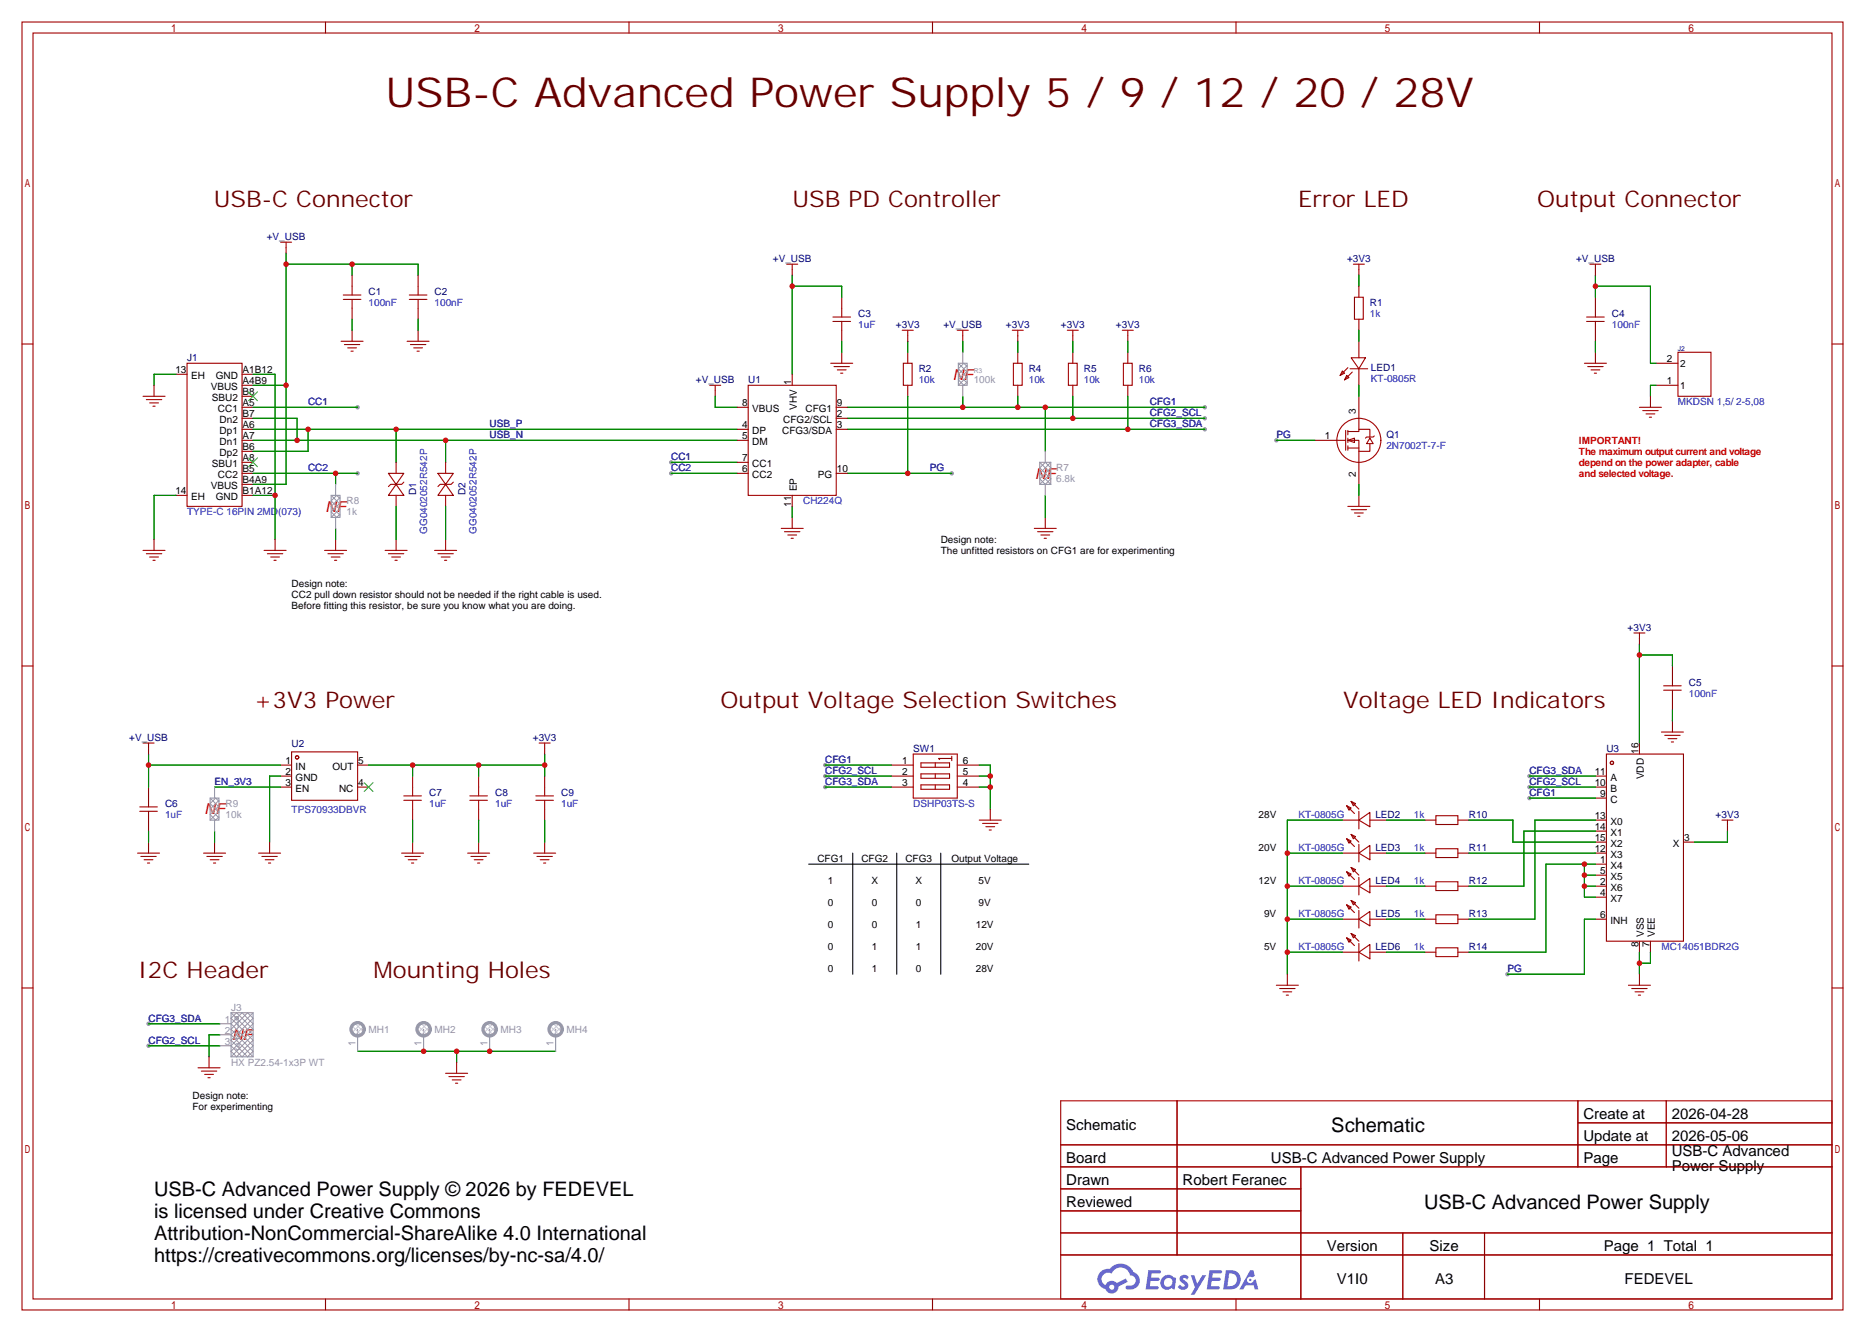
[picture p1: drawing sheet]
<svg xmlns="http://www.w3.org/2000/svg" width="431mm" height="307mm" viewBox="0 0 431 307" stroke-linecap="round" stroke-linejoin="round" font-family="sans-serif">
<g fill="#999">
<circle cx="82.5" cy="94" r=".51"/>
<circle cx="82.5" cy="109.2" r=".51"/>
<circle cx="154.9" cy="106.7" r=".51"/>
<circle cx="154.9" cy="109.2" r=".51"/>
<circle cx="278.1" cy="94" r=".51"/>
<circle cx="278.1" cy="96.5" r=".51"/>
<circle cx="278.1" cy="99.1" r=".51"/>
<circle cx="190.5" cy="176.5" r=".51"/>
<circle cx="190.5" cy="179.1" r=".51"/>
<circle cx="190.5" cy="181.6" r=".51"/>
<circle cx="219.7" cy="109.2" r=".51"/>
<circle cx="294.6" cy="101.6" r=".51"/>
<circle cx="353.1" cy="179.1" r=".51"/>
<circle cx="353.1" cy="181.6" r=".51"/>
<circle cx="353.1" cy="184.2" r=".51"/>
<circle cx="348" cy="224.8" r=".51"/>
<circle cx="34.3" cy="236.2" r=".51"/>
<circle cx="34.3" cy="241.3" r=".51"/>
</g>
<g fill="none" stroke="#a10000" stroke-width=".25">
<path d="M5.1 5.1h420.3v297.2h-420.3zM7.6 7.6h415.3v292.1h-415.3zM75.1 5.1v2.5M145.2 5.1v2.5M215.3 5.1v2.5M285.3 5.1v2.5M355.4 5.1v2.5M5.1 79.4h2.5M422.9 79.4h2.5M5.1 153.7h2.5M422.9 153.7h2.5M5.1 228h2.5"/>
<path d="M422.9 228h2.5M244.9 254h178v45.7h-178zM271.7 254v35.6M364.3 254v15.2M364.3 259.1h58.6M384.7 254v15.2M244.9 264.2h178M244.9 269.2h178M244.9 274.3h55.4M244.9 279.4h55.4M300.3 269.2v30.5M75.1 299.7v2.6"/>
<path d="M145.2 299.7v2.6M215.3 299.7v2.6M244.9 284.5h178M244.9 289.6h178M285.3 299.7v2.6M323.8 284.5v15.2M342.7 284.5v15.2M355.4 299.7v2.6"/>
</g>
<g fill="#5487ff">
<path d="M272.6 294.4a1.3 1.3 0 0 1 1.8 .3l-.4 .6a.54 .54 0 0 0-.9-.2l.1 .2a1.28 1.28 0 0 1 .8 2 1.53 1.53 0 0 1-2.2-.3l.6-.6 .7 .5a.31 .31 0 0 0 .4-.3 .31 .31 0 0 0-.3-.4 1.12 1.12 0 0 1-.6-1.8z"/>
<path d="M274.9 294.2h.8l.7 2 1.2-2h.9l-2.7 4.5h-.9l.9-1.6z"/>
<path d="M265.1 293h2.3a.46 .46 0 0 1 .5 .1 .46 .46 0 0 1 .1 .5l-.4 .2h-1.7l-.2 1h1.7a.4 .4 0 0 1 .3 .4 .4 .4 0 0 1-.4 .4h-1.7l-.2 1.2h1.4a.46 .46 0 0 1 .5 0 .46 .46 0 0 1 .1 .5l-.3 .2h-2.6z"/>
<path d="M279.2 293.1h2.3a.47 .47 0 0 1 .5 0 .47 .47 0 0 1 .1 .5l-.4 .2h-1.7l-.2 1h1.7a.4 .4 0 0 1 .3 .4 .4 .4 0 0 1-.4 .4h-1.7l-.1 1.2 1.3-.1a.46 .46 0 0 1 .5 .1 .46 .46 0 0 1 .1 .5l-.3 .2h-2.6z"/>
<path d="M288.6 293.1h.7l.4 1.3-.7 .3a.75 .75 0 0 0-1.1 .3 .75 .75 0 0 0 .5 1.1 .75 .75 0 0 0 1-.7l.5-.3 .6 2.4h-.9l-.2-.9h-1.8l-.6 .9h-.9z"/>
<path d="M283 293.1l-.6 4.4h1.4a2.27 2.27 0 0 0 2.6-2.2 2.27 2.27 0 0 0-2.7-2.2zM283.8 293.8a1.5 1.5 0 0 1 1.8 1.6 1.5 1.5 0 0 1-2 1.4h-.2z"/>
<path d="M268.4 294.7a1.6 1.6 0 0 0-.3 2.3 1.6 1.6 0 0 0 2.3 .2l.8 .3 .3-2.4-.2-.3-.4-.1a1.58 1.58 0 0 0-2.5 0zM269 295.2a.99 .99 0 0 1 1.7 .6 .99 .99 0 0 1-1.4 1.1 .98 .98 0 0 1-.3-1.7z"/>
<path d="M254.1 293.5a2.37 2.37 0 0 0 1.1 4 1.54 1.54 0 0 0 1.8 1 1.54 1.54 0 0 0 1.2-1.6l2.1-1.1-.4-.8-2.1 1a1.57 1.57 0 0 0-2.6 .5 1.5 1.5 0 0 1-.7-2.1 1.5 1.5 0 0 1 2.1-.5 2.23 2.23 0 0 1 2.3-1.4 2.23 2.23 0 0 1 2 1.8 1.16 1.16 0 0 1 1.3 1.1 1.16 1.16 0 0 1-1.1 1.2h-.7a.47 .47 0 0 0-.6 .4 .47 .47 0 0 0 .5 .5 2.14 2.14 0 0 0 2.7-1.3 2.14 2.14 0 0 0-1.4-2.7 3.2 3.2 0 0 0-5.4-.7l-1.2 .1zM256.1 297a.58 .58 0 0 1 1.1 0 .58 .58 0 0 1-1.1 0z"/>
<circle cx="288.6" cy="295.3" r=".28"/>
</g>
<g fill="none" stroke="#a10000" stroke-width=".25">
<path d="M64.8 55.9h2.5M66 55.9v2.5M78.7 78.7h5.1M79.2 69.1h4.1M79.2 68.1h4.1M79.5 79.5h3.6M81.3 63.5v4.6M81.3 69.1v4.6M81.3 76.2v2.5M94 78.7h5.1M94.5 69.1h4.1M94.5 68.1h4.1"/>
<path d="M94.7 79.5h3.6M96.5 63.5v4.6M96.5 69.1v4.6M96.5 76.2v2.5M181.6 61h2.5M182.9 61v2.5M192.3 74.2h4M192.3 73.2h4M194.3 68.6v4.6M194.3 74.2v4.5M208.3 76.2h2.5M209.5 76.2v2.5"/>
<path d="M221 76.2h2.5M222.2 76.2v2.5M233.7 76.2h2.5M234.9 76.2v2.5M246.4 76.2h2.5M247.6 76.2v2.5M259.1 76.2h2.5M260.3 76.2v2.5M312.4 61h2.6M312.7 68.6h2v5.1h-2zM313.7 61v2.5M313.7 66v2.6"/>
<path d="M313.7 73.7v2.5M313.7 78.7v3.9M366.3 74.2h4M366.3 73.2h4M367 61h2.6M368.3 61v2.5M368.3 68.6v4.6M368.3 74.2v4.5M33 91.4h5.1M33.8 92.2h3.5M34.5 93h2.1M35.3 93.7h.5"/>
<path d="M35.6 88.9v2.5M40.6 86.4h2.6M43.2 83.8h12.7v33h-12.7zM55.9 88.9h2.5M55.9 86.4h2.5M55.9 91.4h2.5M55.9 94h2.5M55.9 96.5h2.5M55.9 99.1h2.5M80.3 80.3h2M81 81h.5M95.5 80.3h2"/>
<path d="M96.3 81h.5M163.8 88.9h2.6M165.1 88.9v2.5M170.2 94h2.5M170.2 99.1h2.5M172.7 88.9h20.3v25.4h-20.3zM182.9 86.4v2.5M191.8 83.8h5M192.5 84.6h3.6M193 94h2.6M193 96.5h2.6M193 99.1h2.6"/>
<path d="M193.3 85.3h2M194.1 86.1h.5M194.3 81.3v2.5M208.5 83.8h2.1v5.1h-2.1zM209.5 81.3v2.5M209.5 88.9v2.5M233.9 83.8h2.1v5.1h-2.1zM234.9 81.3v2.5M234.9 88.9v2.5M246.6 83.8h2.1v5.1h-2.1zM247.6 81.3v2.5M247.6 88.9v2.5"/>
<path d="M259.3 83.8h2.1v5.1h-2.1zM260.3 81.3v2.5M260.3 88.9v2.5M309.9 85.6l.5 .5-1 .5zM310.6 99.3v4.6M310.9 86.6l.5 .5-1 .5zM311.1 99.6h2.6v-.5h2.5v1.7M311.1 84.8l-1.7 1.8M311.1 99.3v1M311.7 85.1h4M311.9 82.6h3.3l-1.5 2.5zM312.2 85.9l-1.8 1.7"/>
<path d="M313.7 85.1v3.8M313.7 91.4v7.7M365.8 83.8h5M366.5 84.6h3.6M367.3 85.3h2M368 86.1h.6M368.3 81.3v2.5M378.5 94h5M379.2 94.7h3.6M380 95.5h2M380.7 96.3h.6M381 91.4v2.6"/>
<path d="M382.3 83.8h5M382.3 88.9h5M387.3 81.3h7.7v10.1h-7.7zM40.6 114.3h2.6M55.9 101.6h2.5M55.9 104.1h2.5M55.9 106.7h2.5M55.9 109.2h2.5M55.9 111.8h2.5M55.9 114.3h2.5M89.7 109.2h3.5l-1.8 2.6zM91.4 111.8l1.8 2.5h-3.5z"/>
<path d="M91.4 106.7v2.5M91.4 114.3v2.5M93.2 111.3l-.5 .5h-2.5l-.5 .5M101.1 109.2h3.5l-1.7 2.6zM102.9 111.8l1.7 2.5h-3.5zM102.9 106.7v2.5M102.9 114.3v2.5M104.6 111.3l-.5 .5h-2.5l-.5 .5M170.2 101.6h2.5M170.2 106.7h2.5M170.2 109.2h2.5M182.9 114.3v2.5"/>
<path d="M182.9 119.4v2.5M193 109.2h2.6M241.3 119.4v2.5M303.5 101.6h7.1M311.1 101.6h2.6v2.5h2.5v-1.7M311.1 101.6l1.6-.5v1zM311.1 103.4h2.6M311.1 101.1v1M311.1 102.9v1M311.1 116.8h5.1M311.9 117.6h3.6M312.7 118.4h2"/>
<path d="M313.4 119.1h.5M313.7 104.1v7.7M313.7 114.3v2.5M316.2 101.1l.8 1.3h-1.5zM317.2 100.6l-.2 .2h-1.5l-.3 .3M33 127h5.1M33.8 127.8h3.5M34.5 128.5h2.1M35.3 129.3h.5M35.6 124.5v2.5M61 127h5M61.7 127.8h3.6"/>
<path d="M62.5 128.5h2M63.2 129.3h.6M63.5 124.5v2.5M74.9 127h5.1M75.7 127.8h3.5M76.5 128.5h2M77.2 129.3h.5M77.5 124.5v2.5M88.9 127h5.1M89.7 127.8h3.5M90.4 128.5h2.1M91.2 129.3h.5"/>
<path d="M91.4 124.5v2.5M100.3 127h5.1M101.1 127.8h3.5M101.9 128.5h2M102.6 129.3h.5M102.9 124.5v2.5M180.3 121.9h5.1M181.1 122.7h3.6M181.9 123.4h2M182.6 124.2h.5M238.8 121.9h5M239.5 122.7h3.6"/>
<path d="M240.3 123.4h2M241 124.2h.6M377.2 146h2.5M378.5 146v2.6M384 159.3h4.1M384 158.2h4.1M386.1 153.7v4.5M386.1 159.3v4.5M33 171.4h2.6M34.3 171.4v2.6M64.8 179.1h2.5M64.8 176.5h2.5"/>
<path d="M67.3 173.5h15.2v11.2h-15.2zM82.5 176.5h2.6M95.2 179.1v4.5M110.5 179.1v4.5M124.5 171.4h2.5M125.7 171.4v2.6M125.7 179.1v4.5M205.7 179.1h5.1M205.7 176.5h5.1M210.8 174h10.2v10.1h-10.2zM212.6 176h6.6v1h-6.6zM212.6 178.6h6.6v1h-6.6z"/>
<path d="M215.9 176v1M215.9 178.6v1M219.7 174.5v1M219.7 175h-3l.2 .3M221 179.1h5.1M221 176.5h5.1M368.3 179.1h2.5M370.8 174h17.8v43.2h-17.8zM378.5 171.4v2.6M383.5 168.9h5.1M384.3 169.7h3.6M385.1 170.4h2"/>
<path d="M385.8 171.2h.5M386.1 166.4v2.5M31.7 196.8h5.1M32.3 187.2h4M32.3 186.2h4M32.5 197.6h3.6M33.3 198.4h2M34 199.1h.5M34.3 181.6v4.6M34.3 187.2v4.6M34.3 194.3v2.5M47 196.8h5.1"/>
<path d="M47.8 197.6h3.5M48.5 198.4h2M49.3 199.1h.5M49.5 194.3v2.5M59.7 196.8h5.1M60.5 197.6h3.5M61.2 198.4h2M62 199.1h.5M62.2 194.3v2.5M64.8 181.6h2.5M82.5 181.6h2.6M92.7 196.8h5.1"/>
<path d="M93.2 184.7h4.1M93.2 183.6h4.1M93.5 197.6h3.5M94.2 198.4h2.1M95 199.1h.5M95.2 184.7v4.5M95.2 194.3v2.5M107.9 196.8h5.1M108.5 184.7h4M108.5 183.6h4M108.7 197.6h3.6M109.5 198.4h2"/>
<path d="M110.2 199.1h.5M110.5 184.7v4.5M110.5 194.3v2.5M123.2 196.8h5.1M123.7 184.7h4.1M123.7 183.6h4.1M124 197.6h3.5M124.7 198.4h2M125.5 199.1h.5M125.7 184.7v4.5M125.7 194.3v2.5M205.7 181.6h5.1"/>
<path d="M212.6 181.1h6.6v1h-6.6zM215.9 181.1v1M221 181.6h5.1M226.1 189.2h5M226.8 190h3.6M227.6 190.8h2M228.3 191.5h.6M228.6 186.7v2.5M309.9 189.2h3.8M309.9 196.8h3.8M310.9 185.9l1 .5-.5 .5zM310.9 193.5l1 .6-.5 .5z"/>
<path d="M310.9 185.9l1.8 1.8M310.9 193.5l1.8 1.8M311.9 184.9l1 .5-.5 .5zM311.9 192.5l1 .5-.5 .5zM311.9 184.9l1.8 1.8M311.9 192.5l1.8 1.8M313.7 189.2l2.5-1.7v3.3zM313.7 196.8l2.5-1.7v3.3zM313.7 187.2v4.1M313.7 194.8v4.1M316.2 189.2h3.8M316.2 196.8h3.8"/>
<path d="M328.9 189.2h2.6M328.9 196.8h2.6M331.5 188.2h5v2h-5zM331.5 195.8h5v2.1h-5zM336.5 189.2h2.6M336.5 196.8h2.6M368.3 184.1h2.5M368.3 181.6h2.5M368.3 189.2h2.5M368.3 196.8h2.5M368.3 199.4h2.5M368.3 194.3h2.5"/>
<path d="M368.3 191.8h2.5M388.6 194.3h2.6M397.5 189.2h2.5M398.8 189.2v2.6M309.9 204.5h3.8M309.9 212.1h3.8M309.9 219.7h3.8M310.9 201.2l1 .5-.5 .5zM310.9 208.8l1 .5-.5 .5zM310.9 216.4l1 .5-.5 .5zM310.9 201.2l1.8 1.7M310.9 208.8l1.8 1.8"/>
<path d="M310.9 216.4l1.8 1.8M311.9 200.2l1 .5-.5 .5zM311.9 207.8l1 .5-.5 .5zM311.9 215.4l1 .5-.5 .5zM311.9 200.2l1.8 1.7M311.9 207.8l1.8 1.7M311.9 215.4l1.8 1.8M313.7 204.5l2.5-1.8v3.3zM313.7 212.1l2.5-1.8v3.3zM313.7 219.7l2.5-1.8v3.3zM313.7 202.4v4.1M313.7 210.1v4"/>
<path d="M313.7 217.7v4M316.2 204.5h3.8M316.2 212.1h3.8M316.2 219.7h3.8M328.9 204.5h2.6M328.9 212.1h2.6M328.9 219.7h2.6M331.5 203.5h5v2h-5zM331.5 211.1h5v2h-5zM331.5 218.7h5v2h-5zM336.5 204.5h2.6M336.5 212.1h2.6"/>
<path d="M336.5 219.7h2.6M368.3 204.5h2.5M368.3 212.1h2.5M368.3 207h2.5M368.3 201.9h2.5M378.5 217.2v2.5M381 217.2v2.5M294.6 227.3h5.1M295.4 228.1h3.6M296.2 228.9h2M296.9 229.6h.5M297.2 224.8v2.5"/>
<path d="M375.9 227.3h5.1M376.7 228.1h3.5M377.4 228.9h2.1M378.2 229.6h.5M378.5 224.8v2.5M45.7 246.4h5.1M46.5 247.1h3.5M47.2 247.9h2.1M48 248.7h.5M48.3 243.8v2.6M102.9 247.7h5M103.6 248.4h3.6"/>
<path d="M104.4 249.2h2M105.2 249.9h.5M105.4 245.1v2.6"/>
<circle cx="313.7" cy="101.6" r="5.1"/>
<circle cx="68.6" cy="174.8" r=".38"/>
<circle cx="372.1" cy="176" r=".38"/>
</g>
<g fill="none" stroke="#008700" stroke-width=".25">
<path d="M66 58.4v53.4h-7.6M66 61h30.5v2.5M81.3 61v2.5M81.3 73.7v2.5M96.5 73.7v2.5M182.9 66h11.4v2.6M182.9 63.5v22.9M194.3 78.7v2.6M209.5 78.7v2.6M222.2 78.7v2.6M234.9 78.7v2.6M247.6 78.7v2.6"/>
<path d="M260.3 78.7v2.6M313.7 63.5v2.5M313.7 76.2v2.5M368.3 66h12.7v17.8h1.3M368.3 63.5v5.1M368.3 78.7v2.6M40.6 86.4h-5v2.5M58.4 94h24.1M58.4 86.4h5.1v38.1M58.4 99.1h111.8M58.4 96.5h10.2v5.1M58.4 88.9h7.6"/>
<path d="M71.1 99.1v5h-12.7M91.4 99.1v7.6M165.1 91.4v2.6h5.1M195.6 94h82.5M195.6 99.1h82.5M195.6 96.5h82.5M209.5 91.4v17.8M222.2 91.4v2.6M234.9 91.4v2.6M241.3 94v10.1M247.6 91.4v5.1M260.3 91.4v7.7"/>
<path d="M313.7 88.9v2.5M382.3 88.9h-1.3v2.5M40.6 114.3h-5v10.2M58.4 114.3h5.1M58.4 101.6h111.8M58.4 109.2h24.1M77.5 109.2v2.6M91.4 116.8v7.7M102.9 101.6v5.1M102.9 116.8v7.7M154.9 109.2h15.3M154.9 106.7h15.3"/>
<path d="M182.9 116.8v2.6M195.6 109.2h24.1M241.3 114.3v5.1M294.6 101.6h8.9M313.7 111.8v2.5M77.5 121.9v2.6M378.5 151.1h7.6v2.6M378.5 148.6v22.8M34.3 176.5h30.5M34.3 174v7.6M64.8 179.1h-2.6v15.2M85.1 176.5h40.6"/>
<path d="M95.2 176.5v2.6M110.5 176.5v2.6M125.7 174v5.1M190.5 176.5h15.2M190.5 179.1h15.2M226.1 176.5h2.5v10.2M226.1 179.1h2.5M353.1 179.1h15.2M386.1 163.8v2.6M34.3 191.8v2.5M49.5 181.6h15.3M49.5 191.8v2.5"/>
<path d="M95.2 189.2v5.1M110.5 189.2v5.1M125.7 189.2v5.1M190.5 181.6h15.2M226.1 181.6h2.5M297.2 196.8h12.7M309.9 189.2h-12.7v35.6M320 196.8h8.9M320 189.2h8.9M339.1 196.8h29.2M339.1 189.2h10.1v5.1h19.1M353.1 181.6h15.2"/>
<path d="M353.1 184.1h15.2M365.8 199.4v7.6h2.5M368.3 199.4h-11.4v20.3h-17.8M368.3 189.2h-14v22.9h-15.2M368.3 191.8h-16.5v12.7h-12.7M398.8 191.8v2.5h-7.6M297.2 219.7h12.7M297.2 212.1h12.7M297.2 204.5h12.7M320 219.7h8.9M320 212.1h8.9M320 204.5h8.9"/>
<path d="M365.8 204.5h2.5M365.8 201.9h2.5M368.3 212.1h-2.5v12.7h-17.8M378.5 219.7v5.1M381 219.7v2.6h-2.5M34.3 236.2h16.5M50.8 238.8h-2.5v5M34.3 241.3h16.5M82.5 242.6h45.8M105.4 242.6v2.5"/>
</g>
<path d="M57.4 90.4l2 2.1M59.4 90.4l-2 2.1M57.4 105.7l2 2M59.4 105.7l-2 2M84.1 180.6l2 2M86.1 180.6l-2 2" fill="none" stroke="#3c3" stroke-width=".25"/>
<path d="M186.7 199.4h50.8M196.8 196.8v28M207 196.8v28M217.2 196.8v28" fill="none" stroke="#000" stroke-width=".25"/>
<g fill="none" stroke="#999" stroke-width=".25">
<path d="M221.2 83.8h2.1v5.1h-2.1zM222.2 81.3v2.5M222.2 88.9v2.5M76.5 114.3h2v5.1h-2zM77.5 111.8v2.5M77.5 119.4v2.5M240 106.7h2.6v5.1h-2.6zM241.3 104.1v2.6M241.3 111.8v2.5M48.5 184.1h2v5.1h-2zM49.5 181.6v2.5M49.5 189.2v2.6"/>
<path d="M50.8 236.2h2.5M50.8 238.8h2.5M53.3 233.7h5.1v10.1h-5.1zM82.5 237.5v5.1M97.8 237.5v5.1M113 237.5v5.1M128.3 237.5v5.1M50.8 241.3h2.5"/>
<circle cx="54.6" cy="235" r=".38"/>
</g>
<g fill="none" stroke="#999" stroke-width=".23">
<path d="M221.2 83.8l2.1 2.1M223.3 84.6l-.8-.8-1.3 1.3 2.1 2M223.3 84.3l-2.1 2.1 2.1 2M223.3 85.6l-2.1 2 1.3 1.3 .8-.8M223.3 86.9l-2.1 2M76.5 114.3l2 2M78.5 115.1l-.8-.8-1.2 1.3 2 2M78.5 114.8l-2 2 2 2.1M78.5 116.1l-2 2 1.2 1.3 .8-.8M78.5 117.3l-2 2.1M240 107.9l1.3-1.2 1.3 1.2-2.6 2.6 1.3 1.3 1.3-1.3zM240 106.7l2.6 2.5-2.6 2.6"/>
<path d="M242.6 106.7l-2.6 2.5 2.6 2.6M48.5 184.1l2 2.1M50.5 184.9l-.7-.8-1.3 1.3 2 2.1M50.5 184.7l-2 2 2 2M50.5 185.9l-2 2.1 1.3 1.2 .7-.7M50.5 187.2l-2 2M53.3 235l1.3-1.3 3.8 3.8-5.1 5.1 1.3 1.2 3.8-3.8zM53.3 236.2l2.6-2.5 2.5 2.5-5.1 5.1 2.6 2.5 2.5-2.5zM53.3 233.7l5.1 5.1-5.1 5M54.8 234.6l.2 .2M55 235.1l-.2 .2M57.1 233.7l-3.8 3.8 5.1 5.1-1.3 1.2-3.8-3.8 5.1-5z"/>
<path d="M58.4 233.7l-5.1 5.1 5.1 5"/>
</g>
<g fill="none" stroke="#ccc" stroke-width=".23">
<path d="M81.1 237.8l1.2 1.2M81.2 236.7l2.1 2.1M81.9 236.1l2 2-.7 .8M82.3 236l-1.2 1.2M83.2 236.1l.7 .8-2 2M83.3 236.2l-2.1 2.1M96.3 237.8l1.2 1.2M96.5 236.7l2.1 2.1M97.2 236.1l2 2M97.5 236l-1.2 1.2M98.4 236.1l.8 .7M98.6 236.2l-2.1 2.1"/>
<path d="M99.2 238.1l-.8 .8M99.2 236.9l-2 2M111.5 237.8l1.2 1.2M111.7 236.7l2.1 2.1M112.4 236.1l2 2M112.7 236l-1.2 1.2M113.7 236.1l.7 .7M113.8 236.2l-2.1 2.1M114.4 238.1l-.7 .8M114.4 236.9l-2 2M126.8 237.8l1.2 1.2M127 236.7l2.1 2.1"/>
<path d="M127.6 236.1l2.1 2M128 236l-1.2 1.2M128.9 236.1l.7 .7M129.1 236.2l-2.1 2.1M129.6 238.1l-.7 .8M129.7 236.9l-2.1 2"/>
</g>
<g fill="none" stroke="#999" stroke-width=".76">
<circle cx="82.5" cy="237.5" r="1.52"/>
<circle cx="97.8" cy="237.5" r="1.52"/>
<circle cx="113" cy="237.5" r="1.52"/>
<circle cx="128.3" cy="237.5" r="1.52"/>
</g>
<g fill="#c00">
<circle cx="182.9" cy="66" r=".63"/>
<circle cx="63.5" cy="114.3" r=".63"/>
<circle cx="71.1" cy="99.1" r=".63"/>
<circle cx="91.4" cy="99.1" r=".63"/>
<circle cx="102.9" cy="101.6" r=".63"/>
<circle cx="68.6" cy="101.6" r=".63"/>
<circle cx="77.5" cy="109.2" r=".63"/>
<circle cx="66" cy="88.9" r=".63"/>
<circle cx="66" cy="61" r=".63"/>
<circle cx="81.3" cy="61" r=".63"/>
<circle cx="235" cy="94" r=".63"/>
<circle cx="241.3" cy="94" r=".63"/>
<circle cx="222.3" cy="94" r=".63"/>
<circle cx="247.7" cy="96.5" r=".63"/>
<circle cx="260.4" cy="99.1" r=".63"/>
<circle cx="228.6" cy="181.6" r=".63"/>
<circle cx="228.6" cy="179.1" r=".63"/>
<circle cx="125.7" cy="176.5" r=".63"/>
<circle cx="110.5" cy="176.5" r=".63"/>
<circle cx="95.3" cy="176.5" r=".63"/>
<circle cx="34.3" cy="176.5" r=".63"/>
<circle cx="209.6" cy="109.2" r=".63"/>
<circle cx="368.3" cy="66" r=".63"/>
<circle cx="297.2" cy="219.7" r=".63"/>
<circle cx="297.2" cy="212.1" r=".63"/>
<circle cx="297.2" cy="204.5" r=".63"/>
<circle cx="297.2" cy="196.8" r=".63"/>
<circle cx="378.5" cy="151.1" r=".63"/>
<circle cx="378.5" cy="222.2" r=".63"/>
<circle cx="365.8" cy="199.4" r=".63"/>
<circle cx="365.8" cy="201.9" r=".63"/>
<circle cx="365.8" cy="204.5" r=".63"/>
<circle cx="97.8" cy="242.6" r=".63"/>
<circle cx="105.4" cy="242.6" r=".63"/>
<circle cx="113" cy="242.6" r=".63"/>
</g>
<text font-size="9.5" fill="#600" x="89" y="24.8">USB-C Advanced Power Supply 5 / 9 / 12 / 20 / 28V</text>
<g font-size="5.3" fill="#600">
<text x="49.3" y="47.8">USB-C Connector</text>
<text x="182.9" y="47.8">USB PD Controller</text>
<text x="299.7" y="47.8">Error LED</text>
<text x="354.9" y="47.8">Output Connector</text>
<text x="58.6" y="163.4">+3V3 Power</text>
<text x="166.3" y="163.4">Output Voltage Selection Switches</text>
<text x="310.1" y="163.4">Voltage LED Indicators</text>
<text x="31.9" y="225.6">I2C Header</text>
<text x="86.2" y="225.6">Mounting Holes</text>
</g>
<g font-size="4.6">
<text x="307.3" y="261.1">Schematic</text>
<text x="35.6" y="275.9">USB-C Advanced Power Supply © 2026 by FEDEVEL</text>
<text x="35.6" y="281">is licensed under Creative Commons</text>
<text x="328.8" y="278.9">USB-C Advanced Power Supply</text>
<text x="35.6" y="286.1">Attribution-NonCommercial-ShareAlike 4.0 International</text>
<text x="35.6" y="291.2">https://creativecommons.org/licenses/by-nc-sa/4.0/</text>
</g>
<g font-size="3.5" fill="#f00">
<text x="219.9" y="87.6">NF</text>
<text x="239" y="110.4">NF</text>
<text x="75.2" y="118.1">NF</text>
<text x="47.2" y="187.9">NF</text>
<text x="53.6" y="240">NF</text>
</g>
<g font-size="3.5">
<text x="246.1" y="260.8">Schematic</text>
<text x="365.5" y="258.2">Create at</text>
<text x="365.5" y="263.3">Update at</text>
<text x="385.9" y="258.2">2026-04-28</text>
<text x="385.9" y="263.3">2026-05-06</text>
<text x="246.1" y="268.4">Board</text>
<text x="293.4" y="268.4">USB-C Advanced Power Supply</text>
<text x="365.5" y="268.4">Page</text>
<text x="385.9" y="266.6">USB-C Advanced</text>
<text x="246.1" y="273.5">Drawn</text>
<text x="273" y="273.5">Robert Feranec</text>
<text x="385.9" y="270.1">Power Supply</text>
<text x="246.1" y="278.5">Reviewed</text>
<text x="306.3" y="288.7">Version</text>
<text x="330" y="288.7">Size</text>
<text x="370.2" y="288.7">Page 1 Total 1</text>
<text x="308.6" y="296.3">V1I0</text>
<text x="331.3" y="296.3">A3</text>
<text x="375" y="296.3">FEDEVEL</text>
</g>
<g font-size="2.3" fill="#000080">
<text x="61.6" y="55.4">+V_USB</text>
<text x="178.4" y="60.5">+V_USB</text>
<text x="311" y="60.5">+3V3</text>
<text x="363.8" y="60.5">+V_USB</text>
<text x="85.1" y="68.1">C1</text>
<text x="100.3" y="68.1">C2</text>
<text x="316.2" y="70.7">R1</text>
<text x="198.1" y="73.2">C3</text>
<text x="206.8" y="75.7">+3V3</text>
<text x="217.8" y="75.7">+V_USB</text>
<text x="232.2" y="75.7">+3V3</text>
<text x="244.9" y="75.7">+3V3</text>
<text x="257.6" y="75.7">+3V3</text>
<text x="372.1" y="73.2">C4</text>
<text x="43.2" y="83.4">J1</text>
<text x="160.6" y="88.4">+V_USB</text>
<text x="172.7" y="88.4">U1</text>
<text x="212.1" y="85.9">R2</text>
<text x="237.5" y="85.9">R4</text>
<text x="250.2" y="85.9">R5</text>
<text x="262.9" y="85.9">R6</text>
<text x="316.5" y="85.6">LED1</text>
<text x="320" y="101.1">Q1</text>
<text x="96.1" y="114.3" transform="rotate(-90 96.1 114.3)">D1</text>
<text x="107.5" y="114.3" transform="rotate(-90 107.5 114.3)">D2</text>
<text x="375.7" y="145.6">+3V3</text>
<text x="389.9" y="158.3">C5</text>
<text x="29.8" y="171">+V_USB</text>
<text x="67.3" y="172.3">U2</text>
<text x="123" y="171">+3V3</text>
<text x="210.8" y="173.5">SW1</text>
<text x="370.8" y="173.5">U3</text>
<text x="99.1" y="183.7">C7</text>
<text x="114.3" y="183.7">C8</text>
<text x="129.5" y="183.7">C9</text>
<text x="38.1" y="186.2">C6</text>
<text x="317.5" y="188.8">LED2</text>
<text x="339.1" y="188.8">R10</text>
<text x="396.1" y="188.8">+3V3</text>
<text x="317.5" y="196.4">LED3</text>
<text x="339.1" y="196.4">R11</text>
<text x="317.5" y="204">LED4</text>
<text x="339.1" y="204">R12</text>
<text x="317.5" y="211.6">LED5</text>
<text x="339.1" y="211.6">R13</text>
<text x="317.5" y="219.2">LED6</text>
<text x="339.1" y="219.2">R14</text>
</g>
<g font-size="2.3" fill="#00f">
<text x="85.1" y="70.7">100nF</text>
<text x="100.3" y="70.7">100nF</text>
<text x="198.1" y="75.7">1uF</text>
<text x="316.2" y="73.2">1k</text>
<text x="372.1" y="75.7">100nF</text>
<text x="212.1" y="88.4">10k</text>
<text x="237.5" y="88.4">10k</text>
<text x="250.2" y="88.4">10k</text>
<text x="262.9" y="88.4">10k</text>
<text x="316.5" y="88.2">KT-0805R</text>
<text x="71.1" y="93.5">CC1</text>
<text x="265.4" y="93.5">CFG1</text>
<text x="387.3" y="93.5">MKDSN 1,5/ 2-5,08</text>
<text x="113" y="98.6">USB_P</text>
<text x="113" y="101.1">USB_N</text>
<text x="265.4" y="96.1">CFG2_SCL</text>
<text x="265.4" y="98.6">CFG3_SDA</text>
<text x="294.6" y="101.1">PG</text>
<text x="154.9" y="106.2">CC1</text>
<text x="320" y="103.7">2N7002T-7-F</text>
<text x="71.1" y="108.8">CC2</text>
<text x="154.9" y="108.8">CC2</text>
<text x="214.6" y="108.8">PG</text>
<text x="43.2" y="118.9">TYPE-C 16PIN 2MD(073)</text>
<text x="185.4" y="116.4">CH224Q</text>
<text x="98.6" y="123.2" transform="rotate(-90 98.6 123.2)">GG0402052R542P</text>
<text x="110" y="123.2" transform="rotate(-90 110 123.2)">GG0402052R542P</text>
<text x="389.9" y="160.8">100nF</text>
<text x="190.5" y="176.1">CFG1</text>
<text x="190.5" y="178.6">CFG2_SCL</text>
<text x="353.1" y="178.6">CFG3_SDA</text>
<text x="49.5" y="181.1">EN_3V3</text>
<text x="190.5" y="181.1">CFG3_SDA</text>
<text x="353.1" y="181.1">CFG2_SCL</text>
<text x="353.1" y="183.7">CFG1</text>
<text x="38.1" y="188.8">1uF</text>
<text x="67.3" y="187.5">TPS70933DBVR</text>
<text x="99.1" y="186.2">1uF</text>
<text x="114.3" y="186.2">1uF</text>
<text x="129.5" y="186.2">1uF</text>
<text x="210.8" y="186.2">DSHP03TS-S</text>
<text x="299.7" y="188.8">KT-0805G</text>
<text x="326.4" y="188.8">1k</text>
<text x="299.7" y="196.4">KT-0805G</text>
<text x="326.4" y="196.4">1k</text>
<text x="299.7" y="204">KT-0805G</text>
<text x="326.4" y="204">1k</text>
<text x="299.7" y="211.6">KT-0805G</text>
<text x="326.4" y="211.6">1k</text>
<text x="299.7" y="219.2">KT-0805G</text>
<text x="326.4" y="219.2">1k</text>
<text x="383.5" y="219.2">MC14051BDR2G</text>
<text x="348" y="224.3">PG</text>
<text x="34.3" y="235.8">CFG3_SDA</text>
<text x="34.3" y="240.8">CFG2_SCL</text>
</g>
<g font-size="2.3">
<text x="384.8" y="83.6">2</text>
<text x="40.5" y="86.1">13</text>
<text x="44.1" y="87.4">EH</text>
<text x="48.7" y="89.9">VBUS</text>
<text x="49.8" y="87.4">GND</text>
<text x="56" y="86.1">A1B12</text>
<text x="56" y="88.7">A4B9</text>
<text x="182.7" y="88.8" transform="rotate(-90 182.7 88.8)">1</text>
<text x="384.8" y="88.7">1</text>
<text x="387.9" y="84.6">2</text>
<text x="387.9" y="89.7">1</text>
<text x="48.9" y="92.5">SBU2</text>
<text x="50.3" y="95">CC1</text>
<text x="56" y="91.2">B8</text>
<text x="56" y="93.8">A5</text>
<text x="171.3" y="93.8">8</text>
<text x="173.7" y="95">VBUS</text>
<text x="183.9" y="94.6" transform="rotate(-90 183.9 94.6)">VHV</text>
<text x="185.9" y="95">CFG1</text>
<text x="193.2" y="93.8">9</text>
<text x="313" y="95.5" transform="rotate(-90 313 95.5)">3</text>
<text x="50.7" y="97.6">Dn2</text>
<text x="50.7" y="100.1">Dp1</text>
<text x="56" y="96.3">B7</text>
<text x="56" y="98.8">A6</text>
<text x="56" y="101.4">A7</text>
<text x="171.3" y="98.8">4</text>
<text x="171.3" y="101.4">5</text>
<text x="173.7" y="100.1">DP</text>
<text x="180.6" y="100.1">CFG3/SDA</text>
<text x="180.8" y="97.6">CFG2/SCL</text>
<text x="193.2" y="96.3">2</text>
<text x="193.2" y="98.8">3</text>
<text x="305.8" y="101.4">1</text>
<text x="48.9" y="107.7">SBU1</text>
<text x="50.7" y="102.6">Dn1</text>
<text x="50.7" y="105.2">Dp2</text>
<text x="56" y="103.9">B6</text>
<text x="56" y="106.5">A8</text>
<text x="171.3" y="106.5">7</text>
<text x="173.7" y="102.6">DM</text>
<text x="173.7" y="107.7">CC1</text>
<text x="48.7" y="112.8">VBUS</text>
<text x="50.3" y="110.3">CC2</text>
<text x="56" y="109">B5</text>
<text x="56" y="111.5">B4A9</text>
<text x="171.3" y="109">6</text>
<text x="173.7" y="110.3">CC2</text>
<text x="183.9" y="113.4" transform="rotate(-90 183.9 113.4)">EP</text>
<text x="188.8" y="110.3">PG</text>
<text x="193.2" y="109">10</text>
<text x="313" y="110" transform="rotate(-90 313 110)">2</text>
<text x="40.5" y="114.1">14</text>
<text x="44.1" y="115.3">EH</text>
<text x="49.8" y="115.3">GND</text>
<text x="56" y="114.1">B1A12</text>
<text x="182.7" y="117" transform="rotate(-90 182.7 117)">11</text>
<text x="217.2" y="125.3">Design note:</text>
<text x="217.2" y="127.8">The unfitted resistors on CFG1 are for experimenting</text>
<text x="67.3" y="135.4">Design note:</text>
<text x="67.3" y="138">CC2 pull down resistor should not be needed if the right cable is used.</text>
<text x="67.3" y="140.5">Before fitting this resistor, be sure you know what you are doing.</text>
<text x="378.2" y="173.9" transform="rotate(-90 378.2 173.9)">16</text>
<text x="65.9" y="176.3">1</text>
<text x="65.9" y="178.8">2</text>
<text x="68.2" y="177.6">IN</text>
<text x="76.7" y="177.6">OUT</text>
<text x="82.7" y="176.3">5</text>
<text x="208.3" y="178.8">2</text>
<text x="208.3" y="176.3">1</text>
<text x="222.2" y="178.8">5</text>
<text x="222.2" y="176.3">6</text>
<text x="368.1" y="178.8">11</text>
<text x="379.5" y="179.8" transform="rotate(-90 379.5 179.8)">VDD</text>
<text x="65.9" y="181.4">3</text>
<text x="68.2" y="180.1">GND</text>
<text x="68.2" y="182.7">EN</text>
<text x="78.3" y="182.7">NC</text>
<text x="82.7" y="181.4">4</text>
<text x="208.3" y="181.4">3</text>
<text x="222.2" y="181.4">4</text>
<text x="368.1" y="181.4">10</text>
<text x="369.4" y="183.9">9</text>
<text x="371.8" y="185.2">C</text>
<text x="371.8" y="182.7">B</text>
<text x="371.8" y="180.1">A</text>
<text x="290.5" y="188.8">28V</text>
<text x="368.1" y="189">13</text>
<text x="368.1" y="191.5">14</text>
<text x="371.8" y="190.3">X0</text>
<text x="290.5" y="196.4">20V</text>
<text x="368.1" y="196.6">12</text>
<text x="368.1" y="194.1">15</text>
<text x="371.8" y="197.9">X3</text>
<text x="371.8" y="192.8">X1</text>
<text x="371.8" y="195.4">X2</text>
<text x="386.1" y="195.4">X</text>
<text x="388.7" y="194.1">3</text>
<text x="188.7" y="198.9">CFG1</text>
<text x="198.9" y="198.9">CFG2</text>
<text x="209" y="198.9">CFG3</text>
<text x="219.6" y="198.9">Output Voltage</text>
<text x="369.4" y="199.2">1</text>
<text x="369.4" y="201.7">5</text>
<text x="371.8" y="200.4">X4</text>
<text x="371.8" y="203">X5</text>
<text x="191.1" y="204">1</text>
<text x="191.1" y="209.1">0</text>
<text x="201.2" y="204">X</text>
<text x="201.3" y="209.1">0</text>
<text x="211.3" y="204">X</text>
<text x="211.4" y="209.1">0</text>
<text x="225.9" y="204">5V</text>
<text x="225.9" y="209.1">9V</text>
<text x="290.5" y="204">12V</text>
<text x="369.4" y="204.2">2</text>
<text x="369.4" y="206.8">4</text>
<text x="371.8" y="205.5">X6</text>
<text x="371.8" y="208.1">X7</text>
<text x="191.1" y="214.2">0</text>
<text x="201.3" y="214.2">0</text>
<text x="211.4" y="214.2">1</text>
<text x="225.3" y="214.2">12V</text>
<text x="291.8" y="211.6">9V</text>
<text x="369.4" y="211.9">6</text>
<text x="371.8" y="213.1">INH</text>
<text x="191.1" y="219.2">0</text>
<text x="201.3" y="219.2">1</text>
<text x="211.4" y="219.2">1</text>
<text x="225.3" y="219.2">20V</text>
<text x="291.8" y="219.2">5V</text>
<text x="378.2" y="218.6" transform="rotate(-90 378.2 218.6)">8</text>
<text x="379.5" y="216.2" transform="rotate(-90 379.5 216.2)">VSS</text>
<text x="380.8" y="218.6" transform="rotate(-90 380.8 218.6)">7</text>
<text x="382" y="216.2" transform="rotate(-90 382 216.2)">VEE</text>
<text x="191.1" y="224.3">0</text>
<text x="201.3" y="224.3">1</text>
<text x="211.4" y="224.3">0</text>
<text x="225.3" y="224.3">28V</text>
<text x="44.4" y="253.5">Design note:</text>
<text x="44.4" y="256.1">For experimenting</text>
</g>
<g font-size="2.3" fill="#999">
<text x="224.8" y="88.4">100k</text>
<text x="243.8" y="108.8">R7</text>
<text x="243.8" y="111.3">6.8k</text>
<text x="80" y="116.4">R8</text>
<text x="80" y="118.9">1k</text>
<text x="52.1" y="186.2">R9</text>
<text x="52.1" y="188.8">10k</text>
<text x="53.3" y="233.2">J3</text>
<text x="51.9" y="236">1</text>
<text x="51.9" y="238.5">2</text>
<text x="54.3" y="237.3">1</text>
<text x="54.3" y="239.8">2</text>
<text x="85.1" y="238.3">MH1</text>
<text x="100.3" y="238.3">MH2</text>
<text x="115.6" y="238.3">MH3</text>
<text x="130.8" y="238.3">MH4</text>
<text x="51.9" y="241.1">3</text>
<text x="53.3" y="245.9">HX PZ2.54-1x3P WT</text>
<text x="54.3" y="242.3">3</text>
<text x="82.1" y="241.3" transform="rotate(-90 82.1 241.3)">1</text>
<text x="97.3" y="241.3" transform="rotate(-90 97.3 241.3)">1</text>
<text x="112.6" y="241.3" transform="rotate(-90 112.6 241.3)">1</text>
<text x="127.8" y="241.3" transform="rotate(-90 127.8 241.3)">1</text>
</g>
<g font-size="2.3" fill="#f00">
<text x="364.5" y="102.4">IMPORTANT!</text>
<text x="364.5" y="104.9">The maximum output current and voltage</text>
<text x="364.5" y="107.5">depend on the power adapter, cable</text>
<text x="364.5" y="110">and selected voltage.</text>
</g>
<text font-size="1.6" fill="#000080" x="387.3" y="81">J2</text>
<text font-size="1.6" fill="#999" x="224.8" y="86">R3</text>
</svg>
